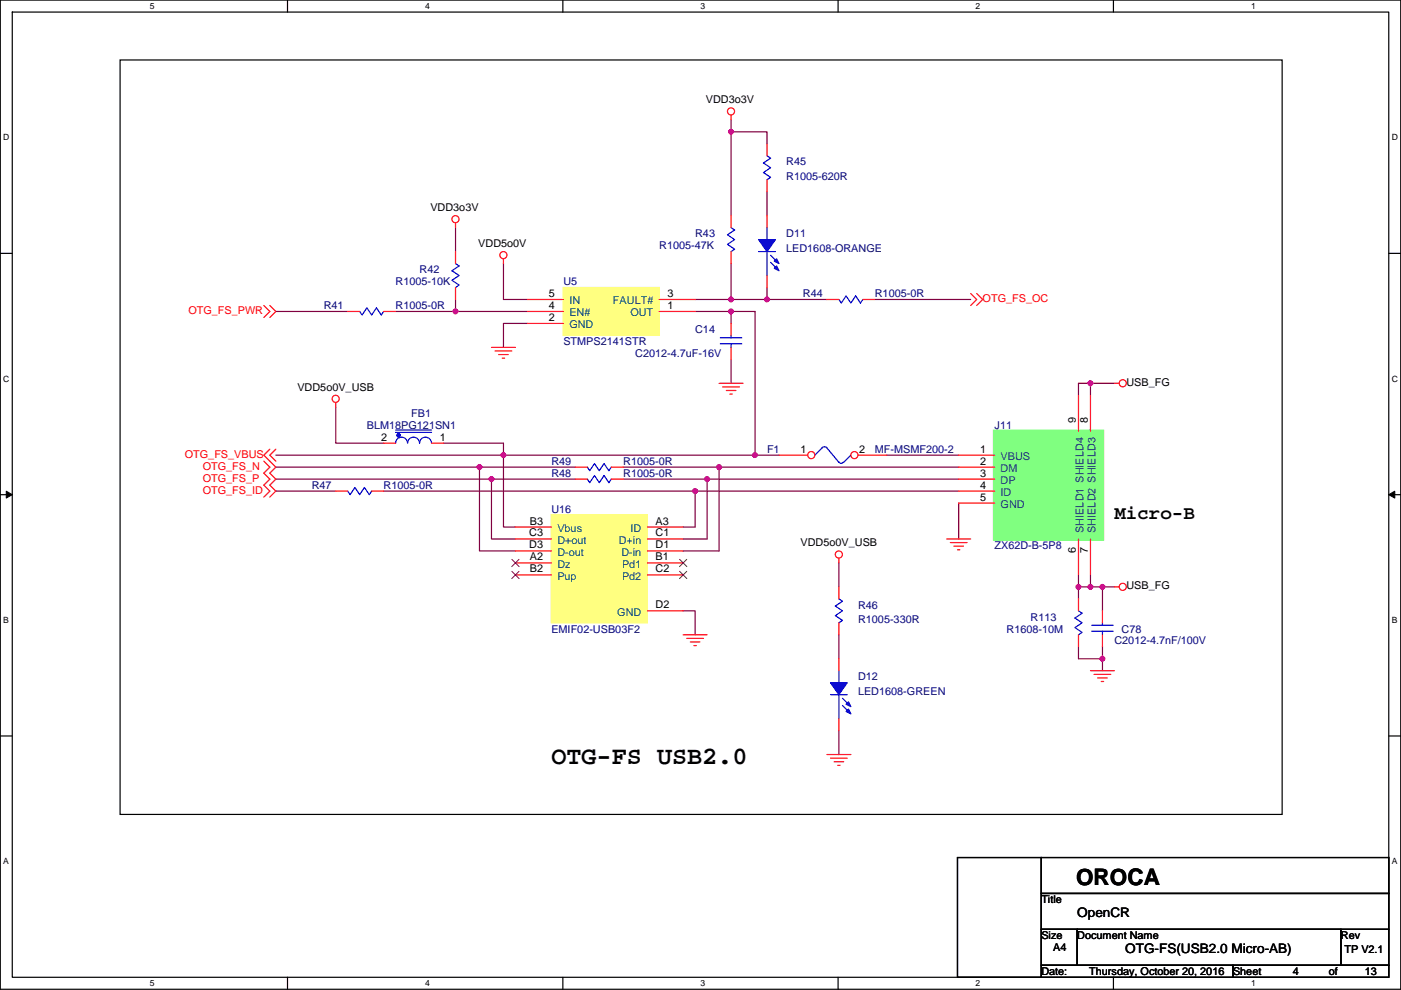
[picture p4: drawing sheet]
<svg xmlns="http://www.w3.org/2000/svg" width="297mm" height="210mm" viewBox="0 0 297 210" stroke-linecap="round" stroke-linejoin="round" font-family="sans-serif">
<path d="M.1 0h296.9v209.8h-296.9zM2.6 2.6h291.8v204.7h-291.8z" fill="none" stroke="#000" stroke-width=".25"/>
<g fill="#fff">
<path d="M31.8 .3h1v2h-1z"/>
<path d="M31.8 207.5h1v2.1h-1z"/>
</g>
<path d="M61 0v2.6M61 207.3v2.5" fill="none" stroke="#000" stroke-width=".25"/>
<g fill="#fff">
<path d="M90.1 .3h1v2h-1z"/>
<path d="M90.1 207.5h1v2.1h-1z"/>
</g>
<path d="M119.3 0v2.6M119.3 207.3v2.5" fill="none" stroke="#000" stroke-width=".25"/>
<g fill="#fff">
<path d="M148.5 .3h1v2h-1z"/>
<path d="M148.5 207.5h1v2.1h-1z"/>
</g>
<path d="M177.7 0v2.6M177.7 207.3v2.5" fill="none" stroke="#000" stroke-width=".25"/>
<g fill="#fff">
<path d="M206.9 .3h1v2h-1z"/>
<path d="M206.9 207.5h1v2.1h-1z"/>
</g>
<path d="M236.1 0v2.6M236.1 207.3v2.5" fill="none" stroke="#000" stroke-width=".25"/>
<g fill="#fff">
<path d="M265.2 .3h1v2h-1z"/>
<path d="M265.2 207.5h1v2.1h-1z"/>
<path d="M.7 28.2h1.3v2h-1.3z"/>
<path d="M295.1 28.2h1.3v2h-1.3z"/>
<path d="M.7 79.3h1.3v2.1h-1.3z"/>
<path d="M295.1 79.3h1.3v2.1h-1.3z"/>
</g>
<path d="M.1 53.7h2.5M294.4 53.7h2.6" fill="none" stroke="#000" stroke-width=".25"/>
<g fill="#fff">
<path d="M.7 130.5h1.2v2h-1.2z"/>
<path d="M295.1 130.5h1.2v2h-1.2z"/>
</g>
<path d="M.1 104.9h2.5M294.4 104.9h2.6" fill="none" stroke="#000" stroke-width=".25"/>
<path d="M1.3 104.2l1.3 .7-1.3 .7zM294.4 104.9l1.3-.7v1.4z" fill="#000" stroke="#000" stroke-width=".21"/>
<g fill="#fff">
<path d="M.7 181.7h1.2v2h-1.2z"/>
<path d="M295.1 181.7h1.2v2h-1.2z"/>
</g>
<path d="M25.5 12.7h246.3v160h-246.3zM.1 156.1h2.5M294.4 156.1h2.6M203 181.9h17.8v25.4h-17.8zM220.8 197.1h7.6v7.6h-7.6zM220.8 189.5h73.6v7.6h-73.6zM220.8 181.9h73.6v7.6h-73.6zM228.4 197.1h55.9v7.6h-55.9zM284.3 197.1h10.1v7.6h-10.1zM220.8 204.7h40.6v2.6h-40.6zM261.4 204.7h33v2.6h-33z" fill="none" stroke="#000" stroke-width=".25"/>
<g fill="none" stroke="#800040" stroke-width=".25">
<path d="M155 28v17.7M155 25.4v2.6M155 28h7.6v2.5M96.6 48.3v5.1M106.7 55.9v7.6h5.1M155 55.9v7.6M162.6 40.7v5M58.5 66.1h15.2M83.9 66.1h12.7M96.6 63.5v2.6M96.6 66.1h15.2M111.8 68.6h-5.1v5.1"/>
<path d="M147.4 66.1h7.6M147.4 63.5h7.6M155 66.1h5.1v30.4M155 66.1v2.5M155 76.2v5.1M155 63.5h7.6M162.6 61v2.5M162.6 63.5h12.7M185.5 63.5h20.3M58.5 99.1h43.2M58.5 96.5h48.2M71.2 86.4v7.6h10.1"/>
<path d="M94 94h12.7v2.5M101.7 99.1v17.8h7.6M101.7 99.1h20.3M106.7 96.5v15.3h2.6M106.7 96.5h53.4M132.1 99.1h20.4M152.5 99.1v17.8h-7.7M152.5 99.1h50.8M160.1 96.5h5.1M188 96.5h15.3M231.2 81.3h-2.5v2.5M231.2 81.3v2.5"/>
<path d="M231.2 81.3h5.1M58.5 101.6h45.7M58.5 104.2h12.7M81.3 104.2h66.1M104.2 101.6h17.8M104.2 101.6v12.7h5.1M132.1 101.6h17.8M147.4 104.2v7.6h-2.6M147.4 104.2h55.9M149.9 101.6v12.7h-5.1M149.9 101.6h53.4M177.9 119.4v5.1"/>
<path d="M203.3 106.7v7.6M144.8 129.6h2.6v5M177.9 134.6v5.1M228.7 121.9v2.6M228.7 137.2v2.5h5M228.7 124.5v2.5M228.7 124.5h2.5M231.2 121.9v2.6M231.2 124.5h2.5M233.7 124.5v5.1M233.7 137.2v2.5M233.7 124.5h2.6"/>
<path d="M233.7 139.7v2.6M177.9 155v5"/>
</g>
<g fill="#f0f" stroke="#f0f" stroke-width=".25">
<circle cx="147.4" cy="104.1" r=".5"/>
<circle cx="149.9" cy="101.6" r=".5"/>
<circle cx="152.4" cy="99.1" r=".5"/>
<circle cx="106.7" cy="96.5" r=".5"/>
<circle cx="160.1" cy="96.5" r=".5"/>
<circle cx="104.2" cy="101.6" r=".5"/>
<circle cx="101.6" cy="99.1" r=".5"/>
<circle cx="155" cy="66" r=".5"/>
<circle cx="155" cy="63.5" r=".5"/>
<circle cx="162.6" cy="63.5" r=".5"/>
<circle cx="155" cy="27.9" r=".5"/>
<circle cx="96.6" cy="66" r=".5"/>
<circle cx="231.2" cy="124.5" r=".5"/>
<circle cx="233.7" cy="124.5" r=".5"/>
<circle cx="233.7" cy="139.7" r=".5"/>
<circle cx="231.2" cy="81.3" r=".5"/>
<circle cx="228.6" cy="124.5" r=".5"/>
</g>
<g fill="none" stroke="#f00" stroke-width=".25">
<path d="M155 24.4v1M96.6 47.3v1M106.7 54.9v1M155 45.7v2.6M155 53.4v2.5M55.9 64.8l1.3 1.3-1.3 1.2M57.2 64.8l1.3 1.3-1.3 1.2M104.2 73.7h5.1M105 74.4h3.5M105.7 75.2h2.1M106.5 76h.5M155 68.6v2.5"/>
<path d="M155 73.7v2.5M175.3 63.5h2.6M182.9 63.5h2.6M205.8 62.3l1.3 1.2-1.3 1.3M207.1 62.3l1.2 1.2-1.2 1.3M55.9 97.8l1.3 1.3-1.3 1.3 1.3 1.2-1.3 1.3 1.3 1.3-1.3 1.2M57.2 95.3l-1.3 1.2 2.6 2.6-1.3 1.3 1.3 1.2-1.3 1.3 1.3 1.3-1.3 1.2M58.5 95.3l-1.3 1.2 1.3 1.3M71.2 85.4v1M81.3 94h2.6M91.5 94h2.5M122 99.1h2.5"/>
<path d="M129.6 99.1h2.5M152.5 81.3h5M153.2 82.1h3.6M154 82.8h2M154.7 83.6h.6M236.3 81.3h1M177.9 118.4v1M200.7 114.3h5.1M201.5 115.1h3.5M202.2 115.8h2.1M203 116.6h.5M144.8 134.6h5.1"/>
<path d="M145.6 135.4h3.6M146.4 136.2h2M147.1 136.9h.5M177.9 124.5v2.5M177.9 132.1v2.5M233.7 129.6v2.5M233.7 134.6v2.6M236.3 124.5h1M231.2 142.3h5.1M232 143h3.5M232.7 143.8h2.1M233.5 144.5h.5"/>
<path d="M175.3 160h5.1M176.1 160.8h3.5M176.8 161.6h2.1M177.6 162.3h.5"/>
<circle cx="155" cy="23.6" r=".76"/>
<circle cx="96.6" cy="46.5" r=".76"/>
<circle cx="106.7" cy="54.1" r=".76"/>
<circle cx="71.2" cy="84.6" r=".76"/>
<circle cx="238" cy="81.3" r=".76"/>
<circle cx="177.8" cy="117.6" r=".76"/>
<circle cx="238" cy="124.5" r=".76"/>
</g>
<g fill="none" stroke="#00f" stroke-width=".25">
<path d="M155 48.3l.8 .5-1.6 1 1.6 1-1.6 1 1.6 1.1-.8 .5M152.7 72.9h4.6M152.7 71.6h4.6M155 71.1v.5M155 72.9v.8M177.9 63.5l.5 .8 1-1.5 1 1.5 1-1.5 1 1.5 .5-.8M83.9 94a1.26 1.26 0 0 1 1.2-1.3 1.26 1.26 0 0 1 1.3 1.3 1.27 1.27 0 0 1 1.3-1.3 1.27 1.27 0 0 1 1.2 1.3 1.27 1.27 0 0 1 1.3-1.3 1.27 1.27 0 0 1 1.3 1.3M83.9 91.2h7.6M83.9 91.7h7.6M124.5 99.1l.5 .7 1-1.5 1.1 1.5 1-1.5 1 1.5 .5-.7M174.3 95l.5-.2 .5 .2M174.3 95l-1.5 1.5"/>
<path d="M175.3 95l2.6 3.1M178.8 98l-.5 .3-.4-.3M180.4 96.5l-1.5 1.6M177.9 127l.7 .5-1.5 1 1.5 1.1-1.5 1 1.5 1-.7 .5M231.5 133.9h4.5M231.5 132.6h4.5M233.7 132.1v.5M233.7 133.9v.7"/>
</g>
<circle cx="84.5" cy="92.3" r=".38" fill="#00f" stroke="#00f" stroke-width=".25"/>
<circle cx="172" cy="96.5" r=".76" fill="#fff" stroke="#f00" stroke-width=".25"/>
<path d="M165.2 96.5h6.1" fill="none" stroke="#f00" stroke-width=".25"/>
<circle cx="181.1" cy="96.5" r=".76" fill="#fff" stroke="#f00" stroke-width=".25"/>
<g fill="none" stroke="#f00" stroke-width=".25">
<path d="M162.6 30.5v2.5M162.6 38.1v2.6M96.6 53.4v2.5M162.6 45.7v2.6M162.6 58.4v2.6M73.7 66.1h2.6M81.3 66.1h2.6M96.6 61v2.5M111.8 66.1h7.6M111.8 63.5h7.6M111.8 68.6h7.6M139.8 63.5h7.6"/>
<path d="M139.8 66.1h7.6M181.9 96.5h6.1M203.3 96.5h7.6M203.3 99.1h7.6M228.7 83.8v7.7M231.2 83.8v7.7M71.2 104.2h2.5M78.8 104.2h2.5M109.3 114.3h7.6M109.3 119.4h7.6M109.3 111.8h7.6M109.3 116.9h7.6"/>
<path d="M122 101.6h2.5M129.6 101.6h2.5M137.2 111.8h7.6M137.2 116.9h7.6M137.2 114.3h7.6M137.2 119.4h7.6M203.3 104.2h7.6M203.3 101.6h7.6M203.3 106.7h7.6M228.7 114.3v7.6M231.2 114.3v7.6M109.3 121.9h7.6"/>
<path d="M137.2 129.6h7.6M137.2 121.9h7.6M177.9 139.7v2.6M228.7 127v2.6M228.7 134.6v2.6M177.9 152.4v2.6"/>
</g>
<g fill="none" stroke="#00f" stroke-width=".25">
<path d="M162.6 33l.8 .5-1.5 1.1 1.5 1-1.5 1 1.5 1-.8 .5M96.6 55.9l.7 .5-1.5 1 1.5 1-1.5 1.1 1.5 1-.7 .5M160.8 53.4h3.6M162.6 48.3v2.5M162.6 53.4v5M163.4 54.1l1.5 1.5M163.4 55.6l1.5 1.6M76.3 66.1l.5 .7 1-1.5 1 1.5 1-1.5 1 1.5 .5-.7M73.7 104.2l.5 .7 1-1.5 1.1 1.5 1-1.5 1 1.5 .5-.7M124.5 101.6l.5 .8 1-1.5 1.1 1.5 1-1.5 1 1.5 .5-.8M228.7 129.6l.7 .5-1.5 1 1.5 1-1.5 1 1.5 1-.7 .5M176.1 147.3h3.5"/>
<path d="M177.9 142.3v2.5M177.9 147.3v5.1M178.6 148.1l1.5 1.5M178.6 149.6l1.5 1.6"/>
</g>
<path d="M210.9 91.5h22.8v22.8h-22.8zM223.6 94h2.5v17.8h-2.5z" fill="none" stroke="#80ff80" stroke-width=".76"/>
<path d="M210.9 91.5v22.8h22.8v-22.8z" fill-rule="evenodd" fill="#80ff80" stroke="#80ff80" stroke-width=".25"/>
<path d="M119.4 61h20.4v10.1h-20.4zM116.9 109.2h20.3v22.9h-20.3z" fill="none" stroke="#ffff80" stroke-width=".25"/>
<g fill="#ffff80" stroke="#ffff80" stroke-width=".25">
<path d="M119.4 61v10.1h20.4v-10.1z" fill-rule="evenodd"/>
<path d="M116.9 109.2v22.9h20.3v-22.9z" fill-rule="evenodd"/>
</g>
<g fill="#00f" stroke="#00f" stroke-width=".25">
<path d="M176.1 144.8h3.5l-1.7 2.5z" fill-rule="evenodd"/>
<path d="M179.9 150.4l.5 1-1-.5z" fill-rule="evenodd"/>
<path d="M179.9 148.9l.5 1-1-.5z" fill-rule="evenodd"/>
<path d="M160.8 50.8h3.6l-1.8 2.6z" fill-rule="evenodd"/>
<path d="M164.7 56.4l.5 1-1.1-.5z" fill-rule="evenodd"/>
<path d="M164.7 54.9l.5 1-1.1-.5z" fill-rule="evenodd"/>
</g>
<path d="M108.5 118.6l1.6 1.6M110 118.6l-1.5 1.6M144.1 118.6l1.5 1.6M145.6 118.6l-1.5 1.6M108.5 121.2l1.6 1.5M110 121.2l-1.5 1.5M144.1 121.2l1.5 1.5M145.6 121.2l-1.5 1.5" fill="none" stroke="#804000" stroke-width=".21"/>
<g fill="#f0f" stroke="#f0f" stroke-width=".25">
<circle cx="147.4" cy="104.1" r=".5"/>
<circle cx="149.9" cy="101.6" r=".5"/>
<circle cx="152.4" cy="99.1" r=".5"/>
<circle cx="106.7" cy="96.5" r=".5"/>
<circle cx="160.1" cy="96.5" r=".5"/>
<circle cx="104.2" cy="101.6" r=".5"/>
<circle cx="101.6" cy="99.1" r=".5"/>
<circle cx="155" cy="66" r=".5"/>
<circle cx="155" cy="63.5" r=".5"/>
<circle cx="162.6" cy="63.5" r=".5"/>
<circle cx="155" cy="27.9" r=".5"/>
<circle cx="96.6" cy="66" r=".5"/>
<circle cx="231.2" cy="124.5" r=".5"/>
<circle cx="233.7" cy="124.5" r=".5"/>
<circle cx="233.7" cy="139.7" r=".5"/>
<circle cx="231.2" cy="81.3" r=".5"/>
<circle cx="228.6" cy="124.5" r=".5"/>
</g>
<text font-size="5.3" x="116.9" y="162">OTG-FS USB2.0</text>
<text font-size="4.8" x="228.2" y="187.6">OROCA</text>
<text font-size="4.1" x="236.3" y="110.1">Micro-B</text>
<g font-size="2.8">
<text x="228.4" y="194.5">OpenCR</text>
<text x="238.6" y="202.2">OTG-FS(USB2.0 Micro-AB)</text>
</g>
<g font-size="2.3">
<text x="149.7" y="21.9">VDD3o3V</text>
<text x="91.2" y="44.7">VDD3o3V</text>
<text x="101.4" y="52.4">VDD5o0V</text>
<text x="116.4" y="65.5">4</text>
<text x="116.4" y="63">5</text>
<text x="141.5" y="65.5">1</text>
<text x="141.5" y="63">3</text>
<text x="116.4" y="68.1">2</text>
<text x="63.1" y="82.8">VDD5o0V_USB</text>
<text x="238.8" y="81.8">USB_FG</text>
<text x="228.1" y="89.7" transform="rotate(-90 228.1 89.7)">9</text>
<text x="230.7" y="89.7" transform="rotate(-90 230.7 89.7)">8</text>
<text x="80.8" y="93.5">2</text>
<text x="93.3" y="93.5">1</text>
<text x="169.7" y="96">1</text>
<text x="182.2" y="96">2</text>
<text x="207.8" y="96">1</text>
<text x="207.8" y="101.1">3</text>
<text x="207.8" y="98.6">2</text>
<text x="207.8" y="103.6">4</text>
<text x="207.8" y="106.2">5</text>
<text x="112.2" y="113.8">C3</text>
<text x="112.3" y="111.3">B3</text>
<text x="139" y="111.3">A3</text>
<text x="139" y="113.8">C1</text>
<text x="112.2" y="116.3">D3</text>
<text x="112.3" y="118.9">A2</text>
<text x="139" y="118.9">B1</text>
<text x="139" y="116.3">D1</text>
<text x="169.7" y="115.9">VDD5o0V_USB</text>
<text x="228.1" y="117.4" transform="rotate(-90 228.1 117.4)">6</text>
<text x="230.7" y="117.4" transform="rotate(-90 230.7 117.4)">7</text>
<text x="112.3" y="121.4">B2</text>
<text x="139" y="121.4">C2</text>
<text x="238.8" y="125">USB_FG</text>
<text x="139" y="129">D2</text>
<text x="220.8" y="191.6">Title</text>
<text x="220.8" y="199.2">Size</text>
<text x="223.3" y="201.7">A4</text>
<text x="228.4" y="199.2">Document Name</text>
<text x="284.3" y="199.2">Rev</text>
<text x="285" y="202.2">TP V2.1</text>
<text x="220.8" y="206.8">Date:</text>
<text x="230.9" y="206.8">Thursday, October 20, 2016</text>
<text x="261.4" y="206.8">Sheet</text>
<text x="274.1" y="206.8">4</text>
<text x="281.7" y="206.8">of</text>
<text x="289.4" y="206.8">13</text>
</g>
<g font-size="2.3" fill="#000080">
<text x="166.7" y="35.1">R45</text>
<text x="166.7" y="38.1">R1005-620R</text>
<text x="139.8" y="52.9">R1005-47K</text>
<text x="147.4" y="50.3">R43</text>
<text x="166.7" y="50.3">D11</text>
<text x="166.7" y="53.4">LED1608-ORANGE</text>
<text x="89" y="58">R42</text>
<text x="68.6" y="65.6">R41</text>
<text x="83.9" y="65.6">R1005-0R</text>
<text x="83.9" y="60.5">R1005-10K</text>
<text x="119.4" y="60.5">U5</text>
<text x="170.2" y="63">R44</text>
<text x="185.5" y="63">R1005-0R</text>
<text x="147.4" y="70.7">C14</text>
<text x="119.4" y="73.2">STMPS2141STR</text>
<text x="134.7" y="75.7">C2012-4.7uF-16V</text>
<text x="87.2" y="88.4">FB1</text>
<text x="77.8" y="91">BLM18PG121SN1</text>
<text x="210.9" y="91">J11</text>
<text x="116.9" y="98.6">R49</text>
<text x="116.9" y="101.1">R48</text>
<text x="132.1" y="98.6">R1005-0R</text>
<text x="132.1" y="101.1">R1005-0R</text>
<text x="162.6" y="96.1">F1</text>
<text x="185.5" y="96.1">MF-MSMF200-2</text>
<text x="66.1" y="103.7">R47</text>
<text x="81.3" y="103.7">R1005-0R</text>
<text x="116.9" y="108.8">U16</text>
<text x="210.9" y="116.4">ZX62D-B-5P8</text>
<text x="181.9" y="129.1">R46</text>
<text x="218.5" y="131.6">R113</text>
<text x="116.9" y="134.2">EMIF02-USB03F2</text>
<text x="181.9" y="132.1">R1005-330R</text>
<text x="213.4" y="134.2">R1608-10M</text>
<text x="236.3" y="136.7">C2012-4.7nF/100V</text>
<text x="237.8" y="134.2">C78</text>
<text x="181.9" y="144.3">D12</text>
<text x="181.9" y="147.4">LED1608-GREEN</text>
</g>
<g font-size="2.3" fill="#004080">
<text x="120.7" y="64.6">IN</text>
<text x="130" y="64.6">FAULT#</text>
<text x="120.7" y="67.1">EN#</text>
<text x="120.7" y="69.6">GND</text>
<text x="133.6" y="67.1">OUT</text>
<text x="212.2" y="97.6">VBUS</text>
<text x="212.2" y="100.1">DM</text>
<text x="212.2" y="105.2">ID</text>
<text x="212.2" y="102.7">DP</text>
<text x="212.2" y="107.7">GND</text>
<text x="118.2" y="112.8">Vbus</text>
<text x="133.7" y="112.8">ID</text>
<text x="229.7" y="113.1" transform="rotate(-90 229.7 113.1)">SHIELD1 SHIELD4</text>
<text x="232.3" y="113.1" transform="rotate(-90 232.3 113.1)">SHIELD2 SHIELD3</text>
<text x="118.2" y="115.4">D+out</text>
<text x="118.2" y="117.9">D-out</text>
<text x="131.2" y="115.4">D+in</text>
<text x="131.8" y="117.9">D-in</text>
<text x="118.2" y="123">Pup</text>
<text x="118.2" y="120.4">Dz</text>
<text x="131.9" y="123">Pd2</text>
<text x="131.9" y="120.4">Pd1</text>
<text x="130.9" y="130.6">GND</text>
</g>
<g font-size="2.3" fill="#f00">
<text x="208.3" y="64.1">OTG_FS_OC</text>
<text x="39.9" y="66.6">OTG_FS_PWR</text>
<text x="39.2" y="97.1">OTG_FS_VBUS</text>
<text x="43" y="99.6">OTG_FS_N</text>
<text x="43" y="104.7">OTG_FS_ID</text>
<text x="43" y="102.2">OTG_FS_P</text>
</g>
<g font-size="1.8">
<text x="31.8" y="1.9">5</text>
<text x="90.1" y="1.9">4</text>
<text x="148.5" y="1.9">3</text>
<text x="206.9" y="1.9">2</text>
<text x="265.2" y="1.9">1</text>
<text x=".7" y="29.8">D</text>
<text x="295.1" y="29.8">D</text>
<text x=".7" y="81">C</text>
<text x="295.1" y="81">C</text>
<text x=".7" y="132.1">B</text>
<text x="295.1" y="132.1">B</text>
<text x=".7" y="183.3">A</text>
<text x="295.1" y="183.3">A</text>
<text x="31.8" y="209.2">5</text>
<text x="90.1" y="209.2">4</text>
<text x="148.5" y="209.2">3</text>
<text x="206.9" y="209.2">2</text>
<text x="265.2" y="209.2">1</text>
</g>
</svg>
